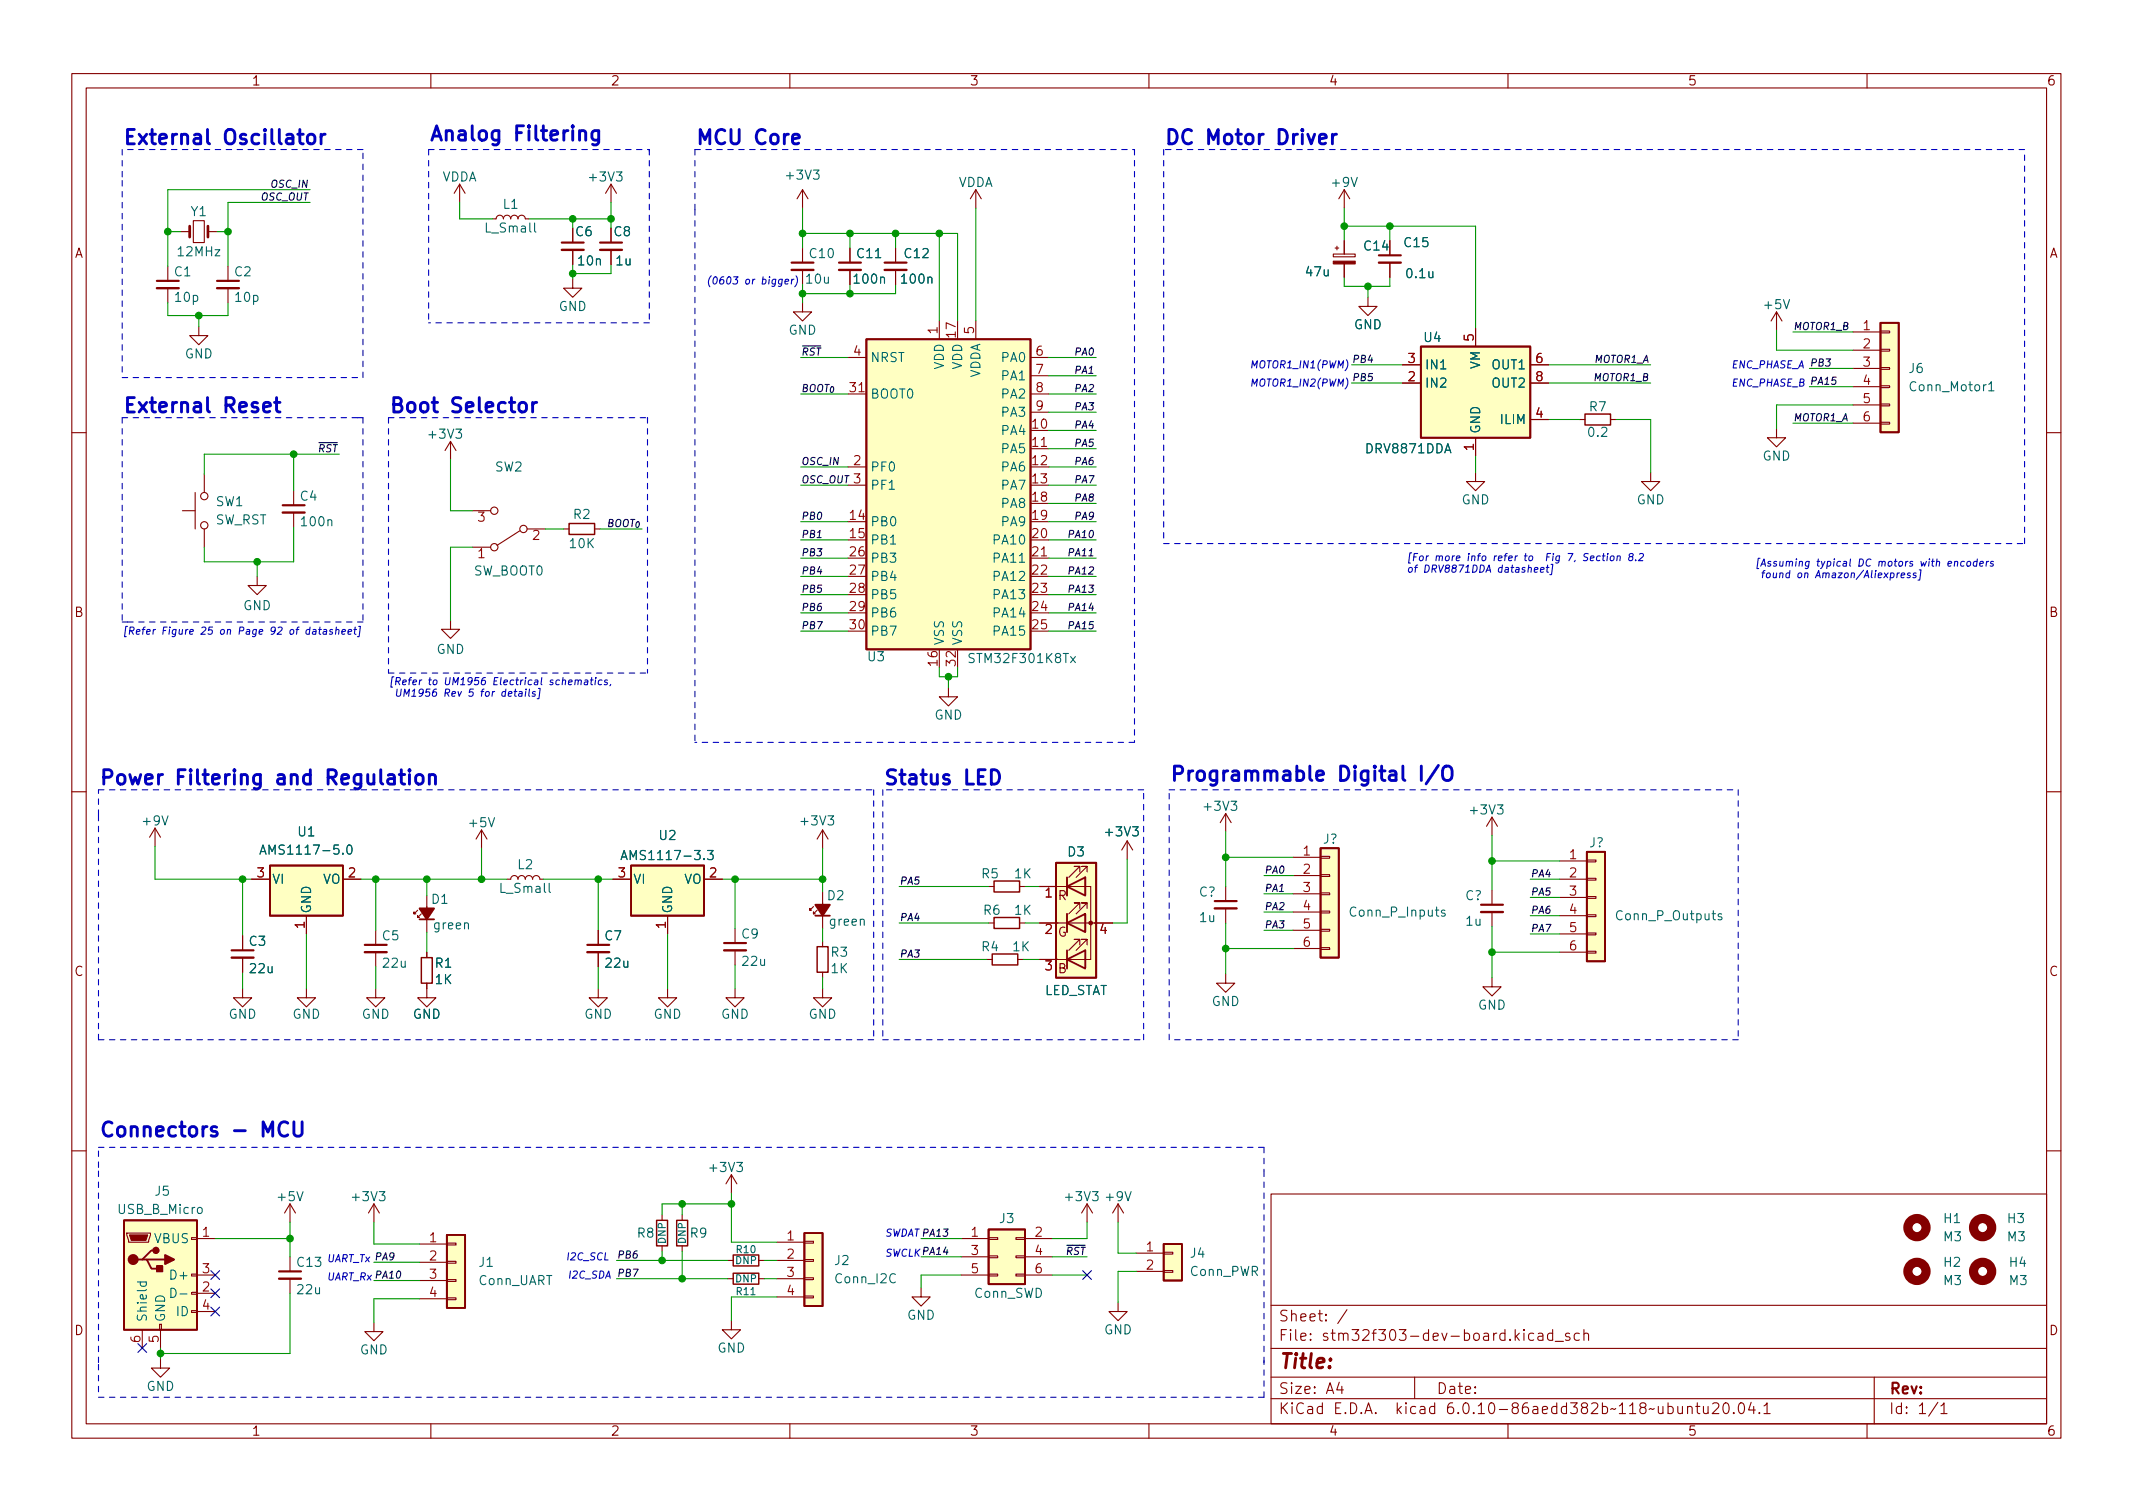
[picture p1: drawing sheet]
<svg xmlns="http://www.w3.org/2000/svg" width="297mm" height="210mm" viewBox="0 0 297 210" stroke-linecap="round" stroke-linejoin="round" font-family="sans-serif">
<g fill="none" stroke="#840000" stroke-width=".15">
<path d="M10 10.2h277v190.1h-277zM12 12.2h273v186.1h-273zM60 10.2v2M110 10.2v2M160 10.2v2M210 10.2v2M260 10.2v2M23.4 37.1v2M25.1 32.3h1.3M26.9 30.7h1.5v3.1h-1.5zM29 32.3h1.2M31.7 37.1v2"/>
<path d="M64 25.6l-.8 1.3M64 25.6v2.6M64 25.6l.8 1.3M69.1 30.5a.51 .51 0 0 1 .5-.5 .51 .51 0 0 1 .5 .5 .51 .51 0 0 1 .5-.5 .51 .51 0 0 1 .5 .5 .51 .51 0 0 1 .5-.5 .51 .51 0 0 1 .5 .5 .51 .51 0 0 1 .5-.5 .51 .51 0 0 1 .6 .5M79.8 38.9v1.2h1.2l-1.2 1.3-1.3-1.3h1.3M79.8 31.7v2.1M79.8 34.8v2M85.1 25.6l-.8 1.3M85.1 25.6v2.6M85.1 31.7v2.1M85.1 34.8v2M85.1 25.6l.8 1.3"/>
<path d="M111.8 26.4l-.8 1.3M111.8 26.4v2.6M111.8 34.5v2.1M111.8 37.6v2M111.8 26.4l.7 1.3M118.4 34.5v2.1M118.4 37.6v2M124.7 34.5v2.1M124.7 37.6v2M135.9 26.4v2.6M135.9 26.4l-.8 1.3M135.9 26.4l.8 1.3"/>
<path d="M185.7 35.4h3v.4h-3zM185.9 34.5h.5M186.2 34.3v.5M187.2 26.4v2.6M187.2 33.5v1.9M187.2 36.7v1.9M187.2 26.4l-.8 1.3M187.2 26.4l.8 1.3M193.5 33.5v2.1M193.5 36.6v2M23.4 40.1v2.1M27.7 45.5v1.2h1.3l-1.3 1.3-1.3-1.3h1.3"/>
<path d="M31.7 40.1v2.1M111.8 42.2v1.2h1.2l-1.2 1.3-1.3-1.3h1.3M118.1 54.9h2.5M118.1 49.8h2.5M130.8 44.7v2.5M135.9 44.7v2.5M143.5 54.9h2.5M143.5 49.8h2.5M143.5 52.3h2.5M143.5 57.4h2.5M190.5 41.4v1.3h-1.3l1.3 1.2 1.3-1.2h-1.3M195.3 53.3h2.6"/>
<path d="M195.3 50.8h2.6M205.5 45.7v2.6M213.1 53.3h2.5M213.1 50.8h2.5M213.1 58.4h2.5M220 58.4h.7M224.3 58.4h.7M247.4 59.7v1.3h-1.3l1.3 1.2 1.3-1.2h-1.3M247.4 43.4l-.8 1.3M247.4 43.4v2.6M247.4 43.4l.8 1.3M258.1 46.2h3.8"/>
<path d="M258.1 48.8h3.8M258.1 51.3h3.8M258.1 53.8h3.8M258.1 56.4h3.8M258.1 58.9h3.8M261.9 58.8h1.2v.2h-1.2zM261.9 56.3h1.2v.2h-1.2zM261.9 53.7h1.2v.3h-1.2zM261.9 51.2h1.2v.2h-1.2zM261.9 48.6h1.2v.3h-1.2zM261.9 46.1h1.2v.2h-1.2zM10 60.2h2"/>
<path d="M25.4 71.1h1.8M27.2 68.6v5.1M28.4 66v2.6M28.4 73.7v2.5M40.9 68.3v2.1M40.9 71.4v2M62.7 61.5l-.7 1.2M62.7 61.5v2.5M62.7 61.5l.8 1.2M65.8 71.1h2.5M65.8 76.2h2.5M72.4 73.9l-3.2 2"/>
<path d="M73.4 73.7h2.5M78.5 73.7h.7M118.1 65h2.5M118.1 67.6h2.5M143.5 62.5h2.5M143.5 77.7h2.5M205.5 65.8v1.3h1.3l-1.3 1.2-1.3-1.2h1.3M205.5 61v2.5M229.9 65.8v1.3h1.2l-1.2 1.2-1.3-1.2h1.3M285 60.2h2M35.8 80.3v1.2h1.3l-1.3 1.3-1.3-1.3h1.3M62.7 86.4v1.2h1.3l-1.3 1.3-1.2-1.3h1.2"/>
<path d="M132.1 95.8v1.2h1.2l-1.2 1.3-1.3-1.3h1.3M10 110.2h2M21.6 115.3l-.8 1.3M21.6 115.3v2.6M21.6 115.3l.8 1.3M67.1 115.6l-.8 1.2M67.1 115.6v2.5M67.1 115.6l.7 1.2M114.6 115.6v2.5M114.6 115.6l-.8 1.2M114.6 115.6l.7 1.2M157 117.1l-.8 1.3"/>
<path d="M157 117.1v2.5M157 117.1l.7 1.3M170.7 113.3v2.5M170.7 113.3l-.8 1.2M170.7 113.3l.7 1.2M180.1 119.4h3.8M183.9 119.2h1.3v.3h-1.3zM207.8 113.8v2.5M207.8 113.8l-.8 1.3M207.8 113.8l.7 1.3M217.2 119.9h3.8M221 119.8h1.2v.2h-1.2z"/>
<path d="M285 110.2h2M33.8 137.7v1.2h1.3l-1.3 1.3-1.3-1.3h1.3M33.8 130.3v2M33.8 133.3v2.1M35.1 122.4h2.5M42.7 137.7v1.2h1.2l-1.2 1.3-1.3-1.3h1.3M42.7 127.5v2.5M47.8 122.4h2.5M52.3 137.7v1.2h1.3l-1.3 1.3-1.2-1.3h1.2M52.3 129.5v2.1M52.3 132.6v2M58.2 126.7l-.5 .5v-.2v.2h.2"/>
<path d="M58.7 127.2l-.5 .6v-.3v.3h.2M59.4 136.9v2h1.3l-1.3 1.3-1.2-1.3h1.2M59.4 124.7v5.1M59.4 132.6v.7M71.1 122.4a.51 .51 0 0 1 .5-.5 .51 .51 0 0 1 .5 .5 .51 .51 0 0 1 .5-.5 .51 .51 0 0 1 .6 .5 .51 .51 0 0 1 .5-.5 .51 .51 0 0 1 .5 .5 .51 .51 0 0 1 .5-.5 .51 .51 0 0 1 .5 .5M83.3 137.7v1.2h1.3l-1.3 1.3-1.3-1.3h1.3M83.3 129.5v2.1M83.3 132.6v2M85.3 122.4h2.6M93 137.7v1.2h1.2l-1.2 1.3-1.3-1.3h1.3M93 127.5v2.5M98 122.4h2.6"/>
<path d="M102.4 137.7v1.2h1.2l-1.2 1.3-1.3-1.3h1.3M102.4 129.3v2M102.4 132.3v2.1M113.3 126.2l-.5 .5v-.2v.2h.2M113.8 126.7l-.5 .5v-.2v.2h.2M114.6 137.7v1.2h1.2l-1.2 1.3-1.3-1.3h1.3M114.6 124.2v5.1M114.6 131.1v.7M114.6 135.4v.7M137.4 133.6h.8M137.7 128.5h.7M137.7 123.4h.7"/>
<path d="M141.7 133.6h.8M142 128.5h.7M142 123.4h.7M144.8 123.4h7.1v10.2h-7.1M144.8 128.5h2.5M148.6 127.2v2.6M148.6 122.2v2.5M148.6 128.5h6.3M150.4 131.6v-.8h-.8h.8l-1.6 1.5M150.4 126.5v-.8h-.8h.8l-1.6 1.5M150.4 121.4v-.8h-.8h.8l-1.6 1.6M151.1 127.2v2.6z"/>
<path d="M151.1 127.2h.1M151.1 122.2v2.5zM151.1 122.2h.1M151.4 131.6v-.8h-.8h.8l-1.5 1.5M151.4 126.5v-.8h-.8h.8l-1.5 1.5M151.4 121.4v-.8h-.8h.8l-1.5 1.6M170.7 135.6v1.3h1.3l-1.3 1.3-1.3-1.3h1.3M170.7 123.4v2.1M170.7 126.5v2M180.1 121.9h3.8M180.1 124.5h3.8M180.1 127h3.8"/>
<path d="M180.1 129.5h3.8M180.1 132.1h3.8M183.9 131.9h1.3v.3h-1.3zM183.9 129.4h1.3v.3h-1.3zM183.9 126.9h1.3v.2h-1.3zM183.9 124.3h1.3v.3h-1.3zM183.9 121.8h1.3v.2h-1.3zM207.8 136.1v1.3h1.2l-1.2 1.3-1.3-1.3h1.3M207.8 123.9v2.1M207.8 127v2M217.2 122.4h3.8M217.2 125h3.8"/>
<path d="M217.2 127.5h3.8M217.2 130h3.8M217.2 132.6h3.8M221 132.5h1.2v.2h-1.2zM221 129.9h1.2v.3h-1.2zM221 127.4h1.2v.2h-1.2zM221 124.8h1.2v.3h-1.2zM221 122.3h1.2v.2h-1.2zM10 160.2h2M17.7 171.7h3.3v.3l-.3 1h-2.8zM26.7 180h.7v.2h-.7zM26.7 177.4h.7v.3h-.7z"/>
<path d="M26.7 172.3h.7v.3h-.7zM27.4 172.5h2.6M27.4 177.5h2.6M40.4 167.6v2.6M40.4 175v2M40.4 178v2.1M40.4 167.6l-.8 1.3M40.4 167.6l.7 1.3M52.1 167.6l-.8 1.3M52.1 167.6v2.6M52.1 167.6l.7 1.3M58.4 173.2h3.8"/>
<path d="M58.4 175.8h3.8M58.4 178.3h3.8M62.2 178.2h1.3v.2h-1.3zM62.2 175.6h1.3v.3h-1.3zM62.2 173.1h1.3v.2h-1.3zM92.2 169.2v.7M92.2 173.5v.7M95 169.2v.7M95 173.5v.7M101.3 178h.8M101.3 175.5h.8M101.9 163.6l-.8 1.2"/>
<path d="M101.9 163.6v2.5M101.9 163.6l.7 1.2M105.7 178h.7M105.7 175.5h.7M108.2 178h3.8M108.2 175.5h3.8M108.2 173h3.8M112 177.9h1.3v.3h-1.3zM112 175.4h1.3v.2h-1.3zM112 172.8h1.3v.3h-1.3zM128.3 179.3v1.3h1.2l-1.2 1.3-1.3-1.3h1.3M133.9 172.5h3.8"/>
<path d="M133.9 177.5h3.8M133.9 175h3.8M137.7 177.4h1.2v.3h-1.2zM137.7 174.9h1.2v.2h-1.2zM137.7 172.3h1.2v.3h-1.2zM141.5 177.4h1.2v.3h-1.2zM141.5 174.9h1.2v.2h-1.2zM141.5 172.3h1.2v.3h-1.2zM142.7 172.5h3.9M142.7 177.5h3.9M142.7 175h3.9M151.4 167.6l-.8 1.3"/>
<path d="M151.4 167.6v2.6M151.4 167.6l.7 1.3M155.7 167.6l-.8 1.3M155.7 167.6v2.6M155.7 167.6l.8 1.3M158.2 174.5h3.9M158.2 177h3.9M162.1 176.9h1.2v.3h-1.2zM162.1 174.4h1.2v.2h-1.2zM177 166.3h108v32h-108zM285 160.2h2M19.8 185.2v2.5"/>
<path d="M22.2 184.4h.3v.8h-.3zM22.4 189.2v1.3h1.2l-1.2 1.3-1.3-1.3h1.3M22.4 185.2v2.5M26.7 182.5h.7v.2h-.7zM27.4 180.1h2.6M27.4 182.6h2.6M52.1 184.1v1.3h1.2l-1.2 1.3-1.3-1.3h1.3M58.4 180.8h3.8M60 198.3v2M62.2 180.7h1.3v.3h-1.3zM101.9 183.9v1.3h1.2l-1.2 1.2-1.3-1.2h1.3M108.2 180.6h3.8"/>
<path d="M110 198.3v2M112 180.5h1.3v.2h-1.3zM155.7 181.4v1.2h1.3l-1.3 1.3-1.3-1.3h1.3M160 198.3v2M177 194.8h108M177 191.8h108M177 187.8h108M177 181.8h108M186.5 192.5l-.4 1h1M186.9 193v1M187.6 182.4l-1.3 1.9M197 191.8v3"/>
<path d="M210 198.3v2M213.6 185.7l-.5-.1-.2 .3v.4l.1 .3h.1h.5M214.2 185.7l.2-.1 .4 .1 .1 .9M214.9 186l-.5 .1a.29 .29 0 0 0-.3 .2 .29 .29 0 0 0 .3 .3h.5M216.2 185.7l-.4-.1-.3 .3v.4l.1 .3h.2h.4M216.2 185.1v1.5M216.6 186.8h1.1M218.6 185.7l-.4-.1-.2 .2 .1 .3 .5 .1v.1v.3h-.2h-.4M219.9 185.7l-.4-.1-.3 .3v.4l.2 .3h.1h.4M220.6 185.8a.37 .37 0 0 1 .6 0v.8M220.6 185.1v1.5M235 196a.37 .37 0 0 1 .6 0v.8"/>
<path d="M235 195.8v1M236.1 195.8h.6M236.4 195.3v1.3v.2h.3M237.2 195.8l.1 1a.41 .41 0 0 0 .6-.1M237.9 195.8v1M238.5 195.5l.2-.2 .5 .1a.41 .41 0 0 1 .1 .6l-.9 .8h1M240.1 195.5a.36 .36 0 0 1 .3-.2 .36 .36 0 0 1 .3 .3 .77 .77 0 0 1-.4 1.2 .91 .91 0 0 1-.2-1.3zM241.4 196.7l.1 .1h-.1v-.1v.1M242.3 195.4a.36 .36 0 0 1 .6 .2 .77 .77 0 0 1-.5 1.2 1 1 0 0 1-.1-1.4zM243.9 195.3l-.4 1h.9M244.2 195.8v1M245 196.7l.1 .1h-.1h-.1l.1-.1v.1"/>
<path d="M245.6 195.8l.5-.5v1.5M245.6 196.8h.9M260 198.3v2M261 191.8v6.5M269.9 195.3l-1.3 1.9M270.3 195.8l.4-.5v1.5M270.3 196.8h.9"/>
<circle cx="28.4" cy="69.1" r=".51"/>
<circle cx="28.4" cy="73.1" r=".51"/>
<circle cx="68.8" cy="76.2" r=".51"/>
<circle cx="68.8" cy="71.1" r=".51"/>
<circle cx="72.9" cy="73.7" r=".51"/>
</g>
<g fill="none" stroke="#840000" stroke-width=".33">
<path d="M78.2 34.8h3.1M83.6 34.8h3M110.2 37.6h3.1M116.8 37.6h3.1M123.2 37.6h3M192 36.6h3.1M21.8 40.1h3.1M30.2 40.1h3.1M39.4 71.4h3M32.3 133.3h3M50.8 132.6h3M81.8 132.6h3"/>
<path d="M100.8 132.3h3.1M169.2 126.5h3M206.2 127h3.1M38.9 178h3"/>
</g>
<g fill="none" stroke="#840000" stroke-width=".3">
<path d="M21.8 39.1h3.1M30.2 39.1h3.1M78.2 33.8h3.1M83.6 33.8h3M110.2 36.6h3.1M116.8 36.6h3.1M123.2 36.6h3M192 35.6h3.1M39.4 70.4h3M32.3 132.3h3M50.8 131.6h3M81.8 131.6h3"/>
<path d="M100.8 131.3h3.1M169.2 125.5h3M206.2 126h3.1M38.9 177h3"/>
</g>
<path d="M220.7 57.7h3.6v1.5h-3.6zM79.2 72.9h3.6v1.5h-3.6zM58.7 133.3h1.5v3.6h-1.5zM113.8 131.8h1.5v3.6h-1.5zM138.2 132.8h3.5v1.6h-3.5zM138.4 127.8h3.6v1.5h-3.6zM138.4 122.7h3.6v1.5h-3.6zM91.4 169.9h1.6v3.6h-1.6zM94.2 169.9h1.6v3.6h-1.6zM102.1 177.3h3.6v1.5h-3.6zM102.1 174.7h3.6v1.6h-3.6z" fill="none" stroke="#840000" stroke-width=".2"/>
<g fill="#ffffc2" stroke="#ffffc2" stroke-width=".14">
<path d="M147.1 120.1h5.6v16h-5.6z"/>
<path d="M37.6 120.5h10.2v7h-10.2z"/>
<path d="M17.3 169.9h10.1v15.3h-10.1z"/>
<path d="M221 118.6h2.5v15.3h-2.5z"/>
<path d="M183.9 118.1h2.5v15.2h-2.5z"/>
<path d="M112 171.7h2.6v10.2h-2.6z"/>
<path d="M62.2 172h2.6v10.1h-2.6z"/>
<path d="M261.9 45h2.5v15.2h-2.5z"/>
<path d="M197.9 48.3h15.2v12.7h-15.2z"/>
<path d="M137.7 171.2h5v7.6h-5z"/>
<path d="M87.9 120.5h10.1v7h-10.1z"/>
<path d="M120.6 47.2h22.9v43.2h-22.9z"/>
<path d="M162.1 173.2h2.5v5.1h-2.5z"/>
</g>
<g fill="none" stroke="#840000" stroke-width=".25">
<path d="M120.6 47.2h22.9v43.2h-22.9zM197.9 48.3h15.2v12.7h-15.2zM261.9 45h2.5v15.2h-2.5zM183.9 118.1h2.5v15.2h-2.5zM221 118.6h2.5v15.3h-2.5zM37.6 120.5h10.2v7h-10.2zM58.4 128h2.1M87.9 120.5h10.1v7h-10.1zM113.5 127.5h2.1M147.1 120.1h5.6v16h-5.6zM148.6 133.6l2.5-1.3v2.6zM148.6 128.5l2.5-1.3v2.6z"/>
<path d="M148.6 123.4l2.5-1.2v2.5zM148.6 122.2v2.5M148.6 127.2v2.6M148.6 132.3v2.6M17.3 169.9h10.1v15.3h-10.1zM19.8 175.4h.6l.7 1.3h1.3M20.4 175.4h2.6M21.7 174.1h-.6l-1.3 1.3h-.6M62.2 172h2.6v10.1h-2.6zM112 171.7h2.6v10.2h-2.6zM137.7 171.2h5v7.6h-5zM162.1 173.2h2.5v5.1h-2.5z"/>
</g>
<g fill="#840000" stroke="#840000" stroke-width=".15">
<path d="M185.7 36.4h3v.3h-3z"/>
<path d="M18 172h2.6l-.3 .7h-2z"/>
<circle cx="151.9" cy="128.5" r=".25"/>
</g>
<g fill="#840000" stroke="#840000" stroke-width=".25">
<path d="M58.4 126.5h2.1l-1.1 1.5z"/>
<path d="M113.5 126h2.1l-1 1.5z"/>
<path d="M23 174.7l1.3 .7-1.3 .6z"/>
<path d="M21.8 176.3h.8v.7h-.8z"/>
<circle cx="18.5" cy="175.4" r=".63"/>
<circle cx="21.7" cy="174.1" r=".38"/>
</g>
<g fill="none" stroke="#006464" stroke-width=".15">
<path d="M74.4 31v1.1l.2 .2M277 53.5l.3-.4v1.3M277 54.4h.7M149.1 91.4l.7 .9M149.8 91.4l-.7 .9M36.2 118.9l.4-1.2 .4 1.2M36.3 118.6h.6M48.4 117.8l.3-.1a.79 .79 0 0 1 0 1.2h-.2l-.1-.2-.1-.6zM86.5 119.7l.4-1.3 .4 1.3M86.6 119.3h.6M98.5 118.4h.8l-.4 .5 .4 .1v.6l-.2 .1h-.4l-.2-.1M76.5 123v1.1l.2 .2"/>
<path d="M201.2 126.8l-.3-.1-.2 .2 .1 .2 .4 .1v.3h-.5M239.7 127.3l-.3-.1-.1 .2v.2l.4 .1v.3h-.4M19.1 178.5h1.3M19.6 178.5l-.1 .4 .3 .2h.3l.2-.1v-.5M23.8 179.4a.64 .64 0 0 1 .7 .6 .64 .64 0 0 1-.7 .7zM25.1 180.2h.9"/>
</g>
<path d="M26.4 31.5v1.5M29 31.5v1.5" fill="none" stroke="#840000" stroke-width=".38"/>
<g fill="none" stroke="#840000" stroke-width="1.3">
<circle cx="267" cy="177" r="1.27"/>
<circle cx="267" cy="170.9" r="1.27"/>
<circle cx="276.1" cy="177" r="1.27"/>
<circle cx="276.1" cy="170.9" r="1.27"/>
</g>
<g fill="none" stroke="#0000c2" stroke-width=".4">
<path d="M43 18.8a.54 .54 0 0 1 .8 .3v.5a.54 .54 0 0 1-.5 .4 .54 .54 0 0 1-.5-.4v-.5zM44.7 18.7v1.3M45.3 18.7a.51 .51 0 0 0-.6 .4M83.4 18.2v1.6a.54 .54 0 0 1-.9 .3M83.4 18.3l-.6-.1-.4 .4v.5l.2 .3 .2 .1 .6-.1M110.4 19.4l.9-.2-.1-.4-.5-.1-.3 .3v.7l.1 .2 .2 .1 .5-.1M183.7 19.4l1-.2-.1-.4-.6-.1-.3 .3v.7l.1 .2 .2 .1 .6-.1M185.6 18.7v1.3M186.1 18.7a.51 .51 0 0 0-.5 .4M36.7 56.7l1-.2-.1-.4-.6-.1-.3 .3v.8l.1 .2 .2 .1 .6-.1M38.2 56h.8M38.5 55.4v1.7l.1 .2 .4 .1"/>
<path d="M72.5 56.1a.54 .54 0 0 1 .8 .3v.6a.54 .54 0 0 1-.5 .4 .54 .54 0 0 1-.5-.4v-.6zM74.2 56v1.4M74.7 56a.51 .51 0 0 0-.5 .4M55.6 107.8h.8M55.9 107.2v1.7l.1 .2 .4 .1M57 107.2l-.1 .1 .1 .1 .1-.1-.1-.1v.2M57 107.8v1.4M58.1 107.9a.54 .54 0 0 1 .8 .3v.6a.54 .54 0 0 1-.5 .4 .54 .54 0 0 1-.5-.4v-.6zM59.8 108a.5 .5 0 0 1 .8 .1v1.1M59.8 107.8v1.4M138.1 107.2a1.05 1.05 0 0 1 1.1 .6 1.05 1.05 0 0 1-.4 1.3l-.7 .1zM197.9 106.7v2"/>
<path d="M200.3 106.6l-1.7 2.5M201 107a.67 .67 0 0 1 .7-.3 .67 .67 0 0 1 .5 .6v.7a.67 .67 0 0 1-.6 .7 .67 .67 0 0 1-.7-.7zM40.1 156.4a.75 .75 0 0 0-.9-.1 .75 .75 0 0 0-.4 .8 .85 .85 0 0 0 .3 .9 .85 .85 0 0 0 .9 .1l.1-.1M40.9 156.2v1.6l.4 .4 .6-.1 .2-.3v-1.6"/>
</g>
<g fill="none" stroke="#0000c2" stroke-width=".15">
<path d="M108.9 38.9h-.2l-.3 .2 .1 .4h.4M108.9 38.9l-.1 .8-.2 .2-.2-.1M109.3 39.2l.5-.1v-.2h-.3l-.1 .1-.1 .5h.4M110.3 38.9l-.1 .6M110.6 38.9l-.4 .2M110.9 38.4a1.16 1.16 0 0 1-.2 1.5M213.7 79.3h.5l-.1-.2-.2-.1-.2 .2v.4h.4M214.5 79.3h.5v-.2h-.4l-.1 .4 .1 .2 .3-.1M215.3 79h.4M215.5 78.7l-.1 .8 .2 .2M216 78.6h.2l-.1 1.4h-.3M221.5 77.7l.5-.1-.1-.1-.2-.1-.2 .1v.5h.4"/>
<path d="M222.9 77.5l-.3-.1-.2 .2v.4h.4M223.1 77.4h.4M223.3 77.1l-.1 .8 .2 .2M223.9 77.4l-.1 .7M223.9 77.1v.1M224.3 77.5l.2-.1 .2 .1v.4l-.1 .1-.2 .1-.1-.1zM225.2 77.5l.2-.1 .2 .1v.6M225.2 77.4v.7M227 77.5l-.1-.2 .2-.2 .3 .1-.1 .3a.38 .38 0 0 0-.4 .1 .38 .38 0 0 0 0 .4 .33 .33 0 0 0 .4 0 .33 .33 0 0 0 0-.5h-.1M227.8 78v.1M228.3 77.2l.4-.1 .1 .1 .1 .2-.7 .7h.6M263.3 79.8h.3l.2 .2-.2 .4h-.4"/>
<path d="M264.2 79.8l-.1 .6M264.5 79.8l-.3 .2M266 79.8h-.2l-.2 .1 .1 .2 .3 .1v.2h-.4M266.8 79.8h-.2l-.2 .2 .4 .2v.2h-.4M267.3 79.3h.2l-.2 1.5h-.2M271.3 78.5l.5-.1-.1-.2h-.3l-.1 .5 .1 .1h.3M272.2 78.3l.2-.1h.2v.6M272.2 78.2l-.1 .6M273.6 78.2h-.3l-.2 .2v.4h.4M274 78.3l.1-.1 .3 .1v.3l-.1 .2h-.3l-.1-.1zM275.3 78.2h-.3l-.2 .2 .1 .4h.3M275.4 77.8l-.2 1"/>
<path d="M275.7 78.5l.5-.1v-.2h-.4l-.1 .5 .1 .1h.3M276.7 78.2l-.1 .6M276.9 78.2l-.3 .2M277.6 78.2h-.2l-.2 .2 .4 .1-.1 .3h-.4M43.6 87.7h.4v.6M44 87.9h-.3l-.2 .2 .1 .2h.4M44.4 87.7h.4M44.6 87.3l-.1 .9 .2 .1M45.1 87.7h.4l-.1 .6M45.5 87.9h-.4l-.1 .2 .1 .2h.3M46.3 87.7h-.2l-.2 .1 .4 .2-.1 .3h-.3M46.8 87.7h.1h.3l-.1 .6"/>
<path d="M46.8 87.3l-.1 1M47.6 88l.5-.1v-.2h-.3l-.2 .1v.5h.4M48.5 88l.5-.1-.1-.2h-.3l-.1 .5 .1 .1h.3M49.3 87.7h.4M49.5 87.3l-.1 .9 .2 .1M50 87.2h.2l-.2 1.5h-.2M70.8 96.6l.5-.1v-.2h-.4l-.1 .5 .1 .2 .3-.1M71.6 96.3h.4M71.8 96l-.1 .8 .2 .2M72.3 96.3h.4v.7M72.7 96.5l-.3 .1-.2 .1 .1 .3 .4-.1M73.2 96.3l-.1 .7"/>
<path d="M73.7 96l-.1 .8 .2 .2M74.5 96.3h-.2l-.1 .1v.2l.3 .1v.2h-.4M75 95.9h.2l-.2 1.4h-.2M79.2 95l.5-.1-.1-.2h-.3l-.1 .5 .1 .1h.3M80.1 94.8l.2-.1h.2v.6M80.1 94.7l-.1 .6M80.5 94.8l.2-.1h.2v.6M81.5 94.7h.3v.6M81.9 94.9l-.5 .1-.1 .2 .2 .1h.3M82.2 94.7h.4M82.4 94.3l-.1 .9 .2 .1M82.9 94.7v.6"/>
<path d="M83 94.3v.1M83.8 94.7h-.3l-.2 .5 .2 .1h.3M84.6 94.7h-.2l-.2 .2 .4 .2-.1 .2h-.4M85 95.3l-.1 .2M264.8 80.1l.4-.1v-.2h-.4l-.1 .5 .2 .1h.3"/>
</g>
<g fill="none" stroke="#0000c2" stroke-width=".15" stroke-dasharray=".8 .8">
<path d="M17 20.8v4.3M17 25.1v27.5M50.5 20.8h-33.5M59.7 20.8v24.2M59.7 20.8h30.7M90.4 20.8v.3M90.4 20.8v24.2M96.8 20.8h61.2M96.8 29.2v-8.4M96.8 29.2v74.2M158 20.8v82.6M162.1 20.8v54.9"/>
<path d="M281.9 20.8h-119.8M17 58.2v28.4M17 52.6h33.5M17 58.2h33.5M49.8 58.2h.7M50.5 52.6v-31.8M50.5 58.2v28.4M54.1 58.2v35.5M54.1 58.2h36.1M90.2 58.2v.2M90.2 58.2v35.5M90.4 45h-30.7"/>
<path d="M162.1 75.7h119.8M281.9 75.7v-54.9M17 86.6h.8M50.5 86.6h-33.5M54.1 93.7h36.1M13.7 110h76.5M13.7 113.5v31.3M13.7 113.5v-3.5M90.2 110h31.5M121.7 110v34.8M122.9 110v34.8M158 103.4h-61.2"/>
<path d="M159.3 110h-36.4M162.8 110h79.3M242.1 110v34.8M13.7 159.8h162.3M13.7 144.8h76.5M121.7 144.8h-31.5M122.9 144.8h36.4M159.3 144.8v-34.8M162.8 144.8v-34.8M176 159.8v3.3M242.1 144.8h-79.3M13.7 162.6v-2.8"/>
<path d="M176 163.1v26.6M13.7 194.6h162.3M13.7 190v4.6M13.7 189.7v-26.6M176 194.6v-5.1"/>
</g>
<g fill="none" stroke="#009600" stroke-width=".15">
<path d="M23.4 32.3h1.7M30.2 32.3h1.5M43.2 28.2h-11.5v8.9M43.2 26.4h-19.8v10.7M64 28.2v2.3h4.6M73.7 30.5h11.4M79.8 30.5v1.2M79.8 36.8v2.1M85.1 36.8v1.3h-5.3M85.1 28.2v3.5M111.8 29v5.5M111.8 39.6v2.6"/>
<path d="M111.8 32.5h21.5v12.2M118.4 32.5v2M118.4 39.6v1.3M124.7 32.5v2M124.7 39.6v1.3h-12.9M130.8 32.5v12.2M135.9 29v15.7M187.2 29v4.5M187.2 38.6v1.3h6.3v-1.3M187.2 31.5h18.3v14.2M190.5 39.9v1.5M193.5 31.5v2"/>
<path d="M23.4 42.2v1.7h8.3v-1.7M27.7 43.9v1.6M111.5 49.8h6.6M111.5 54.9h6.6M146 57.4h6.7M146 52.3h6.7M146 49.8h6.7M146 59.9h6.7M146 54.9h6.7M188.2 50.8h7.1M188.2 53.3h7.1M215.6 50.8h14.3"/>
<path d="M215.6 53.3h14.3M215.6 58.4h4.4M225 58.4h4.9v7.4M247.4 46v2.8h10.7M249.7 58.9h8.4M249.7 46.2h8.4M252 51.3h6.1M252 53.8h6.1M258.1 56.4h-10.7v3.3M35.8 78.2v2.1M40.9 73.4v4.8h-12.5v-2M40.9 63.2v5.1"/>
<path d="M47.2 63.2h-18.8v2.8M62.7 64v7.1h3.1M65.8 76.2h-3.1v10.2M75.9 73.7h2.6M83.6 73.7h5.8M111.5 75.2h6.6M111.5 72.6h6.6M111.5 77.7h6.6M111.5 67.6h6.6M111.5 65h6.6M146 75.2h6.7M146 72.6h6.7"/>
<path d="M146 77.7h6.7M146 67.6h6.7M146 65h6.7M146 70.1h6.7M146 62.5h6.7M205.5 63.5v2.3M111.5 80.3h6.6M111.5 85.3h6.6M111.5 82.8h6.6M111.5 87.9h6.6M130.8 93v1.2h2.5v-1.2M132.1 94.2v1.6"/>
<path d="M146 80.3h6.7M146 85.3h6.7M146 82.8h6.7M146 87.9h6.7M21.6 117.9v4.5h13.5M67.1 118.1v4.3M114.6 118.1v6.1M157 119.6v8.9h-2.1M170.7 119.4h9.4M170.7 115.8v7.6M207.8 116.3v7.6M207.8 119.9h9.4"/>
<path d="M33.8 122.4v7.9M33.8 135.4v2.3M42.7 130v7.7M50.3 122.4h20.3M52.3 122.4v7.1M52.3 134.6v3.1M59.4 122.4v2.3M59.4 129.8v2.8M75.7 122.4h9.6M83.3 122.4v7.1M83.3 134.6v3.1M93 130v7.7"/>
<path d="M100.6 122.4h14M102.4 122.4v6.9M102.4 134.4v3.3M114.6 129.3v1.8M114.6 136.1v1.6M125.2 128.5h12.5M125.2 133.6h12.2M125.2 123.4h12.5M142.5 133.6h2.3M142.7 128.5h2.1M142.7 123.4h2.1M170.7 128.5v7.1"/>
<path d="M170.7 132.1h9.4M176 124.5h4.1M176 121.9h4.1M176 129.5h4.1M176 127h4.1M207.8 129v7.1M207.8 132.6h9.4M213.1 122.4h4.1M213.1 127.5h4.1M213.1 125h4.1M213.1 130h4.1M30 172.5h10.4"/>
<path d="M40.4 170.2v4.8M52.1 170.2v3h6.3M52.1 178.3h6.3M52.1 175.8h6.3M85.9 175.5h15.4M85.9 178h15.4M92.2 174.2v1.3M95 167.6v1.6M95 174.2v3.8M101.9 167.6h-9.7v1.6M101.9 166.1v6.9h6.3M106.4 175.5h1.8"/>
<path d="M106.4 178h1.8M128.3 175h5.6M128.3 172.5h5.6M133.9 177.5h-5.6v1.8M146.6 175h4.8M146.6 177.5h4.8M151.4 170.2v2.3h-4.8M155.7 170.2v4.3h2.5M158.2 177h-2.5v4.4M22.4 187.7v1.5M40.4 180.1v8.4h-18M58.4 180.8h-6.3v3.3"/>
<path d="M108.2 180.6h-6.3v3.3"/>
</g>
<path d="M29.4 176.9l1.2 1.2M29.4 179.5l1.2 1.2M30.6 176.9l-1.2 1.2M30.6 179.5l-1.2 1.2M150.8 176.9l1.2 1.2M152 176.9l-1.2 1.2M19.2 187.1l1.2 1.2M20.4 187.1l-1.2 1.2M29.4 182l1.2 1.2M30.6 182l-1.2 1.2" fill="none" stroke="#000084" stroke-width=".15"/>
<g fill="#009600" stroke="#009600" stroke-width=".15">
<circle cx="40.4" cy="172.5" r=".46"/>
<circle cx="22.4" cy="188.5" r=".46"/>
<circle cx="170.7" cy="119.4" r=".46"/>
<circle cx="170.7" cy="132.1" r=".46"/>
<circle cx="52.3" cy="122.4" r=".46"/>
<circle cx="59.4" cy="122.4" r=".46"/>
<circle cx="67.1" cy="122.4" r=".46"/>
<circle cx="92.2" cy="175.5" r=".46"/>
<circle cx="95" cy="167.6" r=".46"/>
<circle cx="101.9" cy="167.6" r=".46"/>
<circle cx="83.3" cy="122.4" r=".46"/>
<circle cx="95" cy="178" r=".46"/>
<circle cx="79.8" cy="30.5" r=".46"/>
<circle cx="79.8" cy="38.1" r=".46"/>
<circle cx="85.1" cy="30.5" r=".46"/>
<circle cx="118.4" cy="32.5" r=".46"/>
<circle cx="111.8" cy="40.9" r=".46"/>
<circle cx="190.5" cy="39.9" r=".46"/>
<circle cx="187.2" cy="31.5" r=".46"/>
<circle cx="193.5" cy="31.5" r=".46"/>
<circle cx="132.1" cy="94.2" r=".46"/>
<circle cx="130.8" cy="32.5" r=".46"/>
<circle cx="124.7" cy="32.5" r=".46"/>
<circle cx="207.8" cy="119.9" r=".46"/>
<circle cx="207.8" cy="132.6" r=".46"/>
<circle cx="114.6" cy="122.4" r=".46"/>
<circle cx="102.4" cy="122.4" r=".46"/>
<circle cx="35.8" cy="78.2" r=".46"/>
<circle cx="33.8" cy="122.4" r=".46"/>
<circle cx="31.7" cy="32.3" r=".46"/>
<circle cx="23.4" cy="32.3" r=".46"/>
<circle cx="27.7" cy="43.9" r=".46"/>
<circle cx="40.9" cy="63.2" r=".46"/>
<circle cx="111.8" cy="32.5" r=".46"/>
<circle cx="118.4" cy="40.9" r=".46"/>
</g>
<g font-size="2.8" fill="#0000c2">
<text x="17" y="20.1">External Oscillator</text>
<text x="59.7" y="19.6">Analog Filtering</text>
<text x="96.8" y="20.1">MCU Core</text>
<text x="162.1" y="20.1">DC Motor Driver</text>
<text x="17" y="57.5">External Reset</text>
<text x="54.1" y="57.5">Boot Selector</text>
<text x="13.7" y="109.3">Power Filtering and Regulation</text>
<text x="122.9" y="109.3">Status LED</text>
<text x="162.8" y="108.8">Programmable Digital I/O</text>
<text x="13.7" y="158.3">Connectors - MCU</text>
</g>
<text font-size="2.8" fill="#840000" x="178" y="190.6">Title:</text>
<g font-size="2.1" fill="#840000">
<text x="178" y="184">Sheet: /</text>
<text x="178" y="186.7">File: stm32f303-dev-board.kicad_sch</text>
<text x="178" y="196.9">KiCad E.D.A. kicad 6.0.10-86aedd382b~118~ubuntu20.04.1</text>
<text x="178" y="194.1">Size: A4</text>
<text x="200" y="194.1">Date:</text>
<text x="263" y="194.1">Rev:</text>
<text x="263" y="196.9">Id: 1/1</text>
</g>
<g font-size="1.8" fill="#840000">
<text x="35" y="11.9">1</text>
<text x="85" y="11.9">2</text>
<text x="135" y="11.9">3</text>
<text x="185" y="11.9">4</text>
<text x="235" y="11.9">5</text>
<text x="285" y="11.9">6</text>
<text x="10.3" y="35.9">A</text>
<text x="285.3" y="35.9">A</text>
<text x="10.3" y="85.9">B</text>
<text x="285.3" y="85.9">B</text>
<text x="147.3" y="125.3">R</text>
<text x="147.3" y="130.4">G</text>
<text x="10.3" y="135.9">C</text>
<text x="147.3" y="135.5">B</text>
<text x="285.3" y="135.9">C</text>
<text x="10.3" y="185.9">D</text>
<text x="285.3" y="185.9">D</text>
<text x="35" y="199.9">1</text>
<text x="85" y="199.9">2</text>
<text x="135" y="199.9">3</text>
<text x="185" y="199.9">4</text>
<text x="235" y="199.9">5</text>
<text x="285" y="199.9">6</text>
</g>
<g font-size="1.8" fill="#006464">
<text x="61.5" y="25.3">VDDA</text>
<text x="70.1" y="29.1">L1</text>
<text x="82.2" y="25.3">+3V3</text>
<text x="109.7" y="25">+3V3</text>
<text x="133.4" y="26">VDDA</text>
<text x="185.6" y="26">+9V</text>
<text x="24.9" y="35.7">12MHz</text>
<text x="26.6" y="30.1">Y1</text>
<text x="67.7" y="32.4">L_Small</text>
<text x="80.2" y="32.9">C6</text>
<text x="85.5" y="32.9">C8</text>
<text x="112.8" y="35.9">C10</text>
<text x="119.4" y="35.9">C11</text>
<text x="126" y="35.9">C12</text>
<text x="190" y="34.9">C14</text>
<text x="195.6" y="34.4">C15</text>
<text x="24.3" y="38.5">C1</text>
<text x="32.7" y="38.5">C2</text>
<text x="80.6" y="37">10n</text>
<text x="85.8" y="37">1u</text>
<text x="112.4" y="39.5">10u</text>
<text x="119.1" y="39.5">100n</text>
<text x="125.7" y="39.5">100n</text>
<text x="181.9" y="38.5">47u</text>
<text x="196" y="38.7">0.1u</text>
<text x="24.5" y="42">10p</text>
<text x="32.9" y="42">10p</text>
<text x="77.8" y="43.3">GND</text>
<text x="109.8" y="46.6">GND</text>
<text x="188.5" y="45.8">GND</text>
<text x="198.3" y="47.6">U4</text>
<text x="245.8" y="43">+5V</text>
<text x="25.7" y="49.9">GND</text>
<text x="121.2" y="50.4">NRST</text>
<text x="131.4" y="51.5" transform="rotate(-90 131.4 51.5)">VDD</text>
<text x="134" y="51.5" transform="rotate(-90 134 51.5)">VDD</text>
<text x="136.5" y="52.8" transform="rotate(-90 136.5 52.8)">VDDA</text>
<text x="139.6" y="50.4">PA0</text>
<text x="139.6" y="53">PA1</text>
<text x="198.4" y="54">IN2</text>
<text x="198.4" y="51.4">IN1</text>
<text x="206.1" y="51.4" transform="rotate(-90 206.1 51.4)">VM</text>
<text x="207.9" y="51.4">OUT1</text>
<text x="207.9" y="54">OUT2</text>
<text x="265.9" y="51.9">J6</text>
<text x="121.2" y="55.5">BOOT0</text>
<text x="139.6" y="55.5">PA2</text>
<text x="139.6" y="58">PA3</text>
<text x="209.1" y="59">ILIM</text>
<text x="221.4" y="57.3">R7</text>
<text x="266.1" y="54.5">Conn_Motor1</text>
<text x="59.9" y="61.1">+3V3</text>
<text x="68.9" y="65.7">SW2</text>
<text x="121.2" y="65.7">PF0</text>
<text x="139.6" y="60.6">PA4</text>
<text x="139.6" y="63.1">PA5</text>
<text x="139.6" y="65.7">PA6</text>
<text x="190.4" y="63.1">DRV8871DDA</text>
<text x="206.1" y="60.4" transform="rotate(-90 206.1 60.4)">GND</text>
<text x="221.3" y="60.8">0.2</text>
<text x="245.4" y="64.1">GND</text>
<text x="30.1" y="70.5">SW1</text>
<text x="41.8" y="69.7">C4</text>
<text x="121.2" y="68.2">PF1</text>
<text x="139.6" y="68.2">PA7</text>
<text x="139.6" y="70.7">PA8</text>
<text x="203.5" y="70.2">GND</text>
<text x="227.9" y="70.2">GND</text>
<text x="29.9" y="73">SW_RST</text>
<text x="42.1" y="73.3">100n</text>
<text x="79.4" y="76.3">10K</text>
<text x="79.9" y="72.3">R2</text>
<text x="121.2" y="73.3">PB0</text>
<text x="121.2" y="75.8">PB1</text>
<text x="138.6" y="75.8">PA10</text>
<text x="139.6" y="73.3">PA9</text>
<text x="65.9" y="80.1">SW_BOOT0</text>
<text x="121.2" y="78.4">PB3</text>
<text x="121.2" y="80.9">PB4</text>
<text x="121.2" y="83.4">PB5</text>
<text x="138.6" y="78.4">PA11</text>
<text x="138.6" y="80.9">PA12</text>
<text x="138.6" y="83.4">PA13</text>
<text x="33.8" y="85">GND</text>
<text x="121.2" y="86">PB6</text>
<text x="121.2" y="88.5">PB7</text>
<text x="131.4" y="89.9" transform="rotate(-90 131.4 89.9)">VSS</text>
<text x="134" y="89.9" transform="rotate(-90 134 89.9)">VSS</text>
<text x="138.6" y="86">PA14</text>
<text x="138.6" y="88.5">PA15</text>
<text x="60.8" y="91.1">GND</text>
<text x="120.9" y="92.1">U3</text>
<text x="135.3" y="92.3">STM32F301K8Tx</text>
<text x="130.1" y="100.2">GND</text>
<text x="167.8" y="112.9">+3V3</text>
<text x="204.9" y="113.4">+3V3</text>
<text x="20" y="114.9">+9V</text>
<text x="37.2" y="119">AMS1117-5.0</text>
<text x="41.5" y="116.5">U1</text>
<text x="65.5" y="115.2">+5V</text>
<text x="87.5" y="119.8">AMS1117-3.3</text>
<text x="91.8" y="117">U2</text>
<text x="111.7" y="114.9">+3V3</text>
<text x="148.7" y="119.2">D3</text>
<text x="154.1" y="116.5">+3V3</text>
<text x="184.2" y="117.5">J?</text>
<text x="221.3" y="118">J?</text>
<text x="37.8" y="123.1">VI</text>
<text x="44.9" y="123.1">VO</text>
<text x="60.1" y="125.9">D1</text>
<text x="69.8" y="124.3">L_Small</text>
<text x="72.1" y="121">L2</text>
<text x="88.1" y="123.1">VI</text>
<text x="95.2" y="123.1">VO</text>
<text x="115.3" y="125.3">D2</text>
<text x="136.7" y="122.3">R5</text>
<text x="141.3" y="122.3">1K</text>
<text x="167" y="124.8">C?</text>
<text x="204" y="125.3">C?</text>
<text x="34.7" y="131.7">C3</text>
<text x="43.3" y="127.2" transform="rotate(-90 43.3 127.2)">GND</text>
<text x="53.3" y="130.9">C5</text>
<text x="60.5" y="129.4">green</text>
<text x="84.3" y="130.9">C7</text>
<text x="93.6" y="127.2" transform="rotate(-90 93.6 127.2)">GND</text>
<text x="103.3" y="130.7">C9</text>
<text x="115.6" y="128.9">green</text>
<text x="137" y="127.4">R6</text>
<text x="141.3" y="127.4">1K</text>
<text x="167.1" y="128.4">1u</text>
<text x="188.2" y="127.6">Conn_P_Inputs</text>
<text x="204.2" y="128.9">1u</text>
<text x="225.2" y="128.1">Conn_P_Outputs</text>
<text x="34.9" y="135.5">22u</text>
<text x="53.4" y="134.7">22u</text>
<text x="60.6" y="134.7">R1</text>
<text x="60.6" y="137">1K</text>
<text x="84.4" y="134.7">22u</text>
<text x="103.5" y="134.5">22u</text>
<text x="115.8" y="133.2">R3</text>
<text x="115.8" y="135.5">1K</text>
<text x="136.7" y="132.5">R4</text>
<text x="141.1" y="132.5">1K</text>
<text x="31.8" y="141.9">GND</text>
<text x="40.7" y="141.9">GND</text>
<text x="50.4" y="141.9">GND</text>
<text x="57.5" y="141.9">GND</text>
<text x="81.3" y="141.9">GND</text>
<text x="91" y="141.9">GND</text>
<text x="100.4" y="141.9">GND</text>
<text x="112.6" y="141.9">GND</text>
<text x="145.3" y="138.6">LED_STAT</text>
<text x="168.7" y="140.1">GND</text>
<text x="205.8" y="140.6">GND</text>
<text x="21.6" y="166.5">J5</text>
<text x="38.8" y="167.3">+5V</text>
<text x="49.2" y="167.3">+3V3</text>
<text x="99" y="163.2">+3V3</text>
<text x="148.5" y="167.3">+3V3</text>
<text x="154.1" y="167.3">+9V</text>
<text x="16.5" y="169">USB_B_Micro</text>
<text x="21.5" y="173.1">VBUS</text>
<text x="88.8" y="172.3">R8</text>
<text x="96.2" y="172.3">R9</text>
<text x="139.2" y="170.3">J3</text>
<text x="270.7" y="172.8">M3</text>
<text x="270.7" y="170.3">H1</text>
<text x="279.6" y="172.8">M3</text>
<text x="279.6" y="170.3">H3</text>
<text x="24.1" y="178.2">D+</text>
<text x="41.5" y="176.4">C13</text>
<text x="66.6" y="178.9">Conn_UART</text>
<text x="66.7" y="176.4">J1</text>
<text x="116.3" y="176.1">J2</text>
<text x="116.4" y="178.7">Conn_I2C</text>
<text x="165.7" y="177.7">Conn_PWR</text>
<text x="165.8" y="175.1">J4</text>
<text x="270.7" y="178.9">M3</text>
<text x="270.7" y="176.4">H2</text>
<text x="279.8" y="178.9">M3</text>
<text x="279.9" y="176.4">H4</text>
<text x="20.4" y="184.1" transform="rotate(-90 20.4 184.1)">Shield</text>
<text x="23" y="184.1" transform="rotate(-90 23 184.1)">GND</text>
<text x="24.6" y="183.3">ID</text>
<text x="41.5" y="180.2">22u</text>
<text x="126.3" y="183.8">GND</text>
<text x="135.6" y="180.7">Conn_SWD</text>
<text x="153.7" y="185.8">GND</text>
<text x="50.1" y="188.6">GND</text>
<text x="99.9" y="188.3">GND</text>
<text x="20.4" y="193.7">GND</text>
</g>
<g font-size="1.8" fill="#a90000">
<text x="130.6" y="46.5" transform="rotate(-90 130.6 46.5)">1</text>
<text x="133.1" y="47" transform="rotate(-90 133.1 47)">17</text>
<text x="135.6" y="46.5" transform="rotate(-90 135.6 46.5)">5</text>
<text x="205.2" y="47.5" transform="rotate(-90 205.2 47.5)">5</text>
<text x="259.5" y="46">1</text>
<text x="118.9" y="49.5">4</text>
<text x="144.3" y="49.5">6</text>
<text x="144.3" y="52.1">7</text>
<text x="196.1" y="53.1">2</text>
<text x="196.1" y="50.5">3</text>
<text x="213.9" y="50.5">6</text>
<text x="213.9" y="53.1">8</text>
<text x="259.5" y="48.5">2</text>
<text x="259.5" y="51">3</text>
<text x="259.5" y="53.6">4</text>
<text x="118.4" y="54.6">31</text>
<text x="143.8" y="59.7">10</text>
<text x="144.3" y="54.6">8</text>
<text x="144.3" y="57.1">9</text>
<text x="213.9" y="58.2">4</text>
<text x="259.5" y="56.1">5</text>
<text x="259.5" y="58.7">6</text>
<text x="118.9" y="64.8">2</text>
<text x="143.8" y="62.2">11</text>
<text x="143.8" y="64.8">12</text>
<text x="205.2" y="62.7" transform="rotate(-90 205.2 62.7)">1</text>
<text x="118.9" y="67.3">3</text>
<text x="143.8" y="67.3">13</text>
<text x="143.8" y="69.8">18</text>
<text x="66.6" y="77.7">1</text>
<text x="66.6" y="72.6">3</text>
<text x="74.2" y="75.2">2</text>
<text x="118.4" y="72.4">14</text>
<text x="118.4" y="74.9">15</text>
<text x="118.4" y="77.5">26</text>
<text x="143.8" y="72.4">19</text>
<text x="143.8" y="74.9">20</text>
<text x="143.8" y="77.5">21</text>
<text x="118.4" y="80">27</text>
<text x="118.4" y="82.5">28</text>
<text x="143.8" y="80">22</text>
<text x="143.8" y="82.5">23</text>
<text x="118.4" y="85.1">29</text>
<text x="118.4" y="87.6">30</text>
<text x="143.8" y="85.1">24</text>
<text x="143.8" y="87.6">25</text>
<text x="130.6" y="92.7" transform="rotate(-90 130.6 92.7)">16</text>
<text x="133.1" y="92.7" transform="rotate(-90 133.1 92.7)">32</text>
<text x="181.5" y="119.1">1</text>
<text x="218.6" y="119.6">1</text>
<text x="35.8" y="122.2">3</text>
<text x="48.5" y="122.2">2</text>
<text x="86.1" y="122.2">3</text>
<text x="98.8" y="122.2">2</text>
<text x="145.6" y="125">1</text>
<text x="181.5" y="121.7">2</text>
<text x="181.5" y="124.2">3</text>
<text x="218.6" y="122.2">2</text>
<text x="218.6" y="124.7">3</text>
<text x="42.4" y="129.3" transform="rotate(-90 42.4 129.3)">1</text>
<text x="92.7" y="129.3" transform="rotate(-90 92.7 129.3)">1</text>
<text x="145.6" y="130">2</text>
<text x="153.2" y="130">4</text>
<text x="181.5" y="126.7">4</text>
<text x="181.5" y="129.3">5</text>
<text x="181.5" y="131.8">6</text>
<text x="218.6" y="127.2">4</text>
<text x="218.6" y="129.8">5</text>
<text x="145.6" y="135.1">3</text>
<text x="218.6" y="132.3">6</text>
<text x="28.2" y="172.2">1</text>
<text x="59.8" y="173">1</text>
<text x="109.6" y="172.7">1</text>
<text x="135.3" y="172.2">1</text>
<text x="144.2" y="172.2">2</text>
<text x="28.2" y="179.8">2</text>
<text x="28.2" y="177.3">3</text>
<text x="59.8" y="175.5">2</text>
<text x="59.8" y="178">3</text>
<text x="109.6" y="175.3">2</text>
<text x="109.6" y="177.8">3</text>
<text x="135.3" y="174.7">3</text>
<text x="135.3" y="177.3">5</text>
<text x="144.2" y="174.7">4</text>
<text x="144.2" y="177.3">6</text>
<text x="159.7" y="174.2">1</text>
<text x="159.7" y="176.8">2</text>
<text x="28.2" y="182.4">4</text>
<text x="59.8" y="180.6">4</text>
<text x="109.6" y="180.3">4</text>
<text x="19.6" y="186.9" transform="rotate(-90 19.6 186.9)">6</text>
<text x="22.1" y="186.9" transform="rotate(-90 22.1 186.9)">5</text>
</g>
<g font-size="1.4" fill="#0f0f0f">
<text x="36.4" y="27.9">OSC_OUT</text>
<text x="38" y="26.1">OSC_IN</text>
<text x="249.7" y="45.9">MOTOR1_B</text>
<text x="111.5" y="49.5">~{RST}</text>
<text x="149.9" y="49.5">PA0</text>
<text x="149.9" y="52">PA1</text>
<text x="188.2" y="53.1">PB5</text>
<text x="188.2" y="50.5">PB4</text>
<text x="222.1" y="50.5">MOTOR1_A</text>
<text x="222.1" y="53.1">MOTOR1_B</text>
<text x="111.5" y="54.6">BOOT_{0}</text>
<text x="149.9" y="54.6">PA2</text>
<text x="149.9" y="59.7">PA4</text>
<text x="149.9" y="57.1">PA3</text>
<text x="249.7" y="58.6">MOTOR1_A</text>
<text x="43.4" y="63">~{RST}</text>
<text x="111.5" y="64.7">OSC_IN</text>
<text x="149.9" y="62.2">PA5</text>
<text x="149.9" y="64.7">PA6</text>
<text x="111.5" y="67.3">OSC_OUT</text>
<text x="149.9" y="69.8">PA8</text>
<text x="149.9" y="67.3">PA7</text>
<text x="82.8" y="73.4">BOOT_{0}</text>
<text x="111.5" y="72.4">PB0</text>
<text x="111.5" y="74.9">PB1</text>
<text x="111.5" y="77.4">PB3</text>
<text x="149.2" y="77.4">PA11</text>
<text x="149.2" y="74.9">PA10</text>
<text x="149.9" y="72.4">PA9</text>
<text x="111.5" y="82.5">PB5</text>
<text x="111.5" y="80">PB4</text>
<text x="149.2" y="82.5">PA13</text>
<text x="149.2" y="80">PA12</text>
<text x="111.5" y="87.6">PB7</text>
<text x="111.5" y="85.1">PB6</text>
<text x="149.2" y="85.1">PA14</text>
<text x="149.2" y="87.6">PA15</text>
<text x="125.2" y="123.2">PA5</text>
<text x="176" y="124.2">PA1</text>
<text x="176" y="121.6">PA0</text>
<text x="213.1" y="124.7">PA5</text>
<text x="213.1" y="122.1">PA4</text>
<text x="125.2" y="128.2">PA4</text>
<text x="176" y="126.7">PA2</text>
<text x="176" y="129.3">PA3</text>
<text x="213.1" y="127.2">PA6</text>
<text x="213.1" y="129.8">PA7</text>
<text x="125.2" y="133.3">PA3</text>
<text x="85.9" y="177.8">PB7</text>
<text x="85.9" y="175.2">PB6</text>
<text x="147.5" y="174.7">~{RST}</text>
</g>
<g font-size="1.4" fill="#0000c2">
<text x="98.3" y="39.6">(0603 or bigger)</text>
<text x="174" y="51.3">MOTOR1_IN1(PWM)</text>
<text x="174" y="53.8">MOTOR1_IN2(PWM)</text>
<text x="241" y="51.3">ENC_PHASE_A PB3</text>
<text x="241" y="53.8">ENC_PHASE_B PA15</text>
<text x="195.8" y="78.1">[For more info refer to Fig 7, Section 8.2</text>
<text x="195.8" y="79.7">of DRV8871DDA datasheet]</text>
<text x="244.3" y="78.9">[Assuming typical DC motors with encoders</text>
<text x="244.7" y="80.5">found on Amazon/Aliexpress]</text>
<text x="17" y="88.4">[Refer Figure 25 on Page 92 of datasheet]</text>
<text x="54.1" y="95.4">[Refer to UM1956 Electrical schematics,</text>
<text x="54.5" y="97">UM1956 Rev 5 for details]</text>
<text x="123.2" y="172.2">SWDATPA13</text>
<text x="45.5" y="175.7">UART_Tx PA9</text>
<text x="45.5" y="178.3">UART_RxPA10</text>
<text x="78.7" y="175.5">I2C_SCL</text>
<text x="79" y="178">I2C_SDA</text>
<text x="123.2" y="175">SWCLKPA14</text>
</g>
<g font-size="1.4" fill="#006464">
<text x="92.7" y="173.2" transform="rotate(-90 92.7 173.2)">DNP</text>
<text x="95.5" y="173.2" transform="rotate(-90 95.5 173.2)">DNP</text>
<text x="102.4" y="178.5">DNP</text>
<text x="102.4" y="176">DNP</text>
<text x="102.6" y="174.5">R10</text>
<text x="102.6" y="180.3">R11</text>
</g>
</svg>
